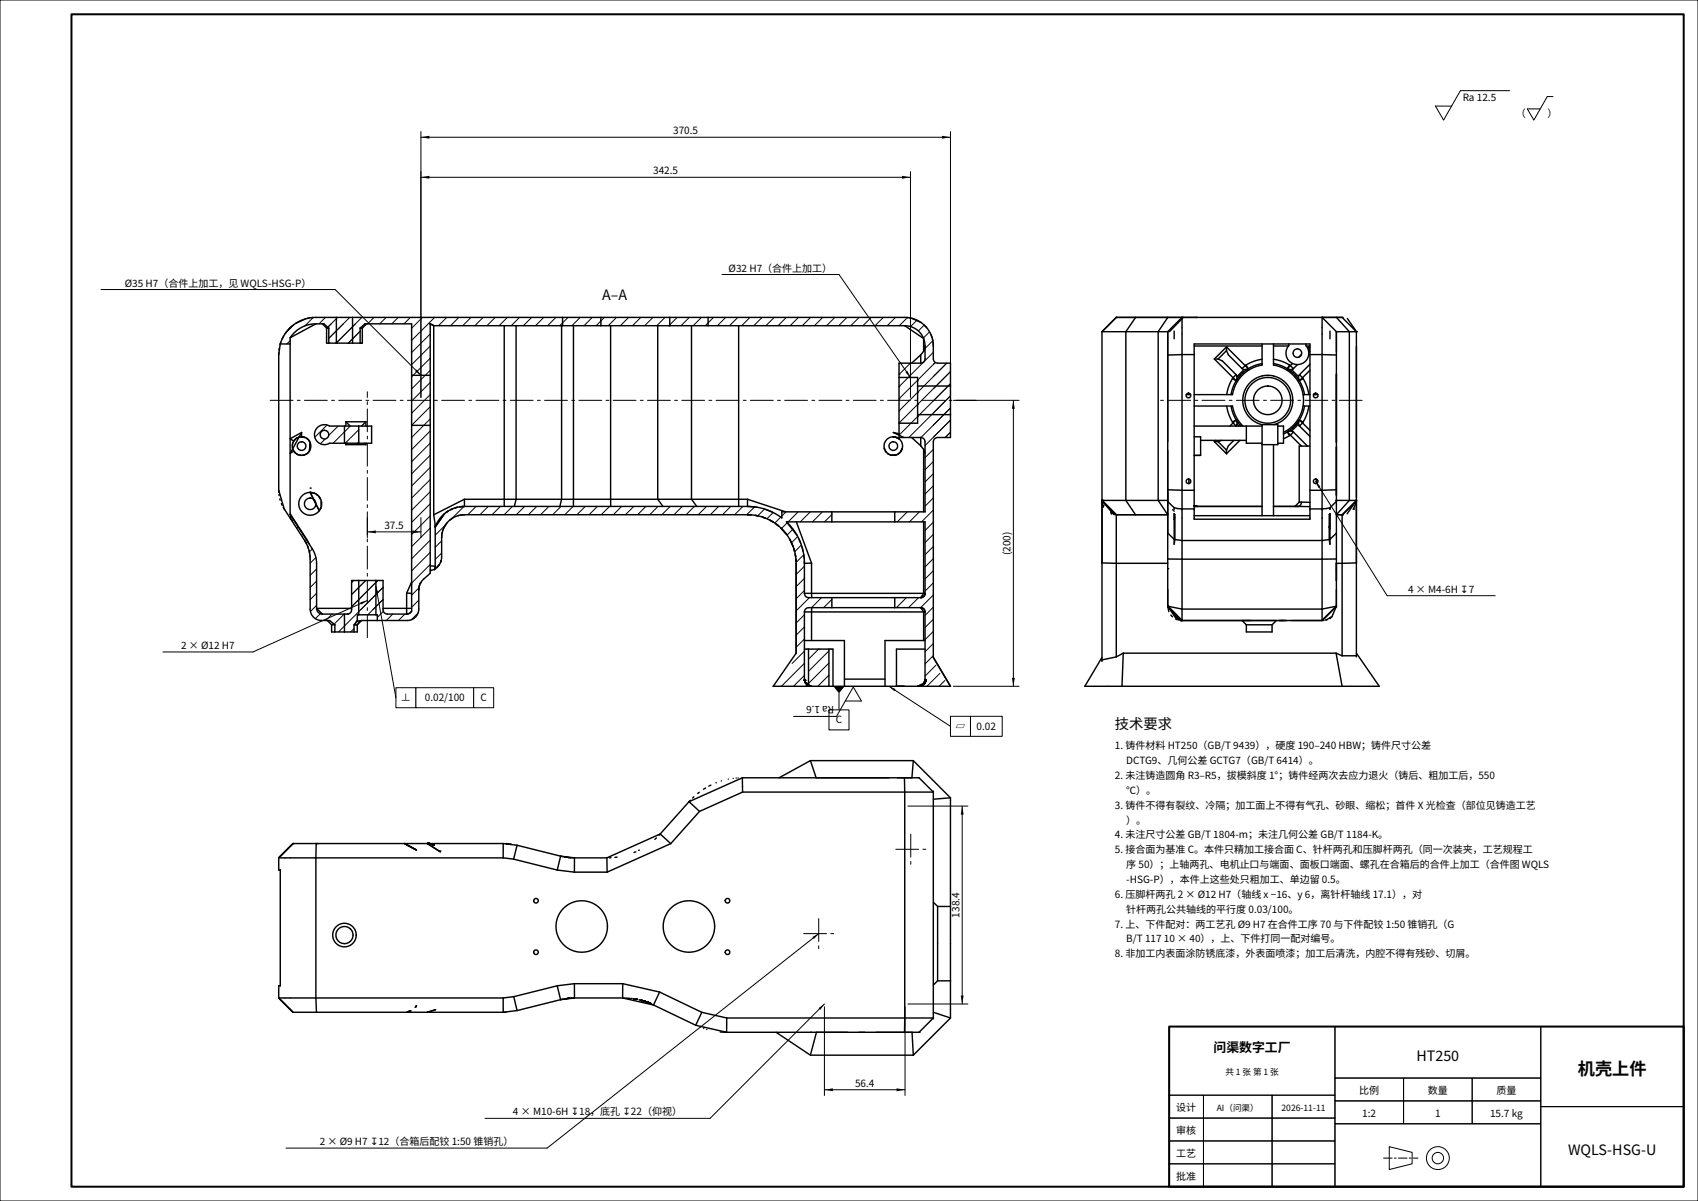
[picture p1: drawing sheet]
<svg xmlns="http://www.w3.org/2000/svg" width="594mm" height="420mm" viewBox="0 0 594 420" stroke-linecap="round" stroke-linejoin="round" font-family="sans-serif">
<path d="M0 0h594v420h-594z" fill="#fff" stroke="#000" stroke-width=".35"/>
<path d="M25 5h564v410h-564zM409 359h180v56h-180z" fill="none" stroke="#000" stroke-width=".7"/>
<g fill="none" stroke="#000" stroke-width=".35">
<path d="M147.3 46v93M147.3 48h185.2M318.5 60v79M332.5 46v93M147.3 62h171.2M252.6 96h40.9M35.3 101.3h82M114.4 114.8h.1M117.6 120h.1M121.8 120h.1M126.1 120h.1M195.8 113.9h.1"/>
<path d="M211.4 111h.1M232.7 111h.1M234 113.9h.1M249.6 111h.1M314.5 131h.1M314.5 135.2h.1M314.5 139.5h.1M321 133h.1M321 137.2h.1M314.5 143.7h.1M314.5 147.9h.1M314.5 152.2h.1"/>
<path d="M321 141.4h.1M321 145.7h.1M333.5 140h23M354.5 140v100M128.5 181v7M128.5 186h18.8M147.3 181v7M123.7 203h.1M127.9 203h.1M128.7 215h.1M132.2 203h.1M57 228h31.5"/>
<path d="M282.1 227h.1M286.4 227h.1M290.6 227h.1M333.5 240h23M409 359h58v24h-58zM467 359h72v18h-72zM539 359h50v28h-50zM467 377h24v8h-24zM491 377h24v8h-24zM515 377h24v8h-24zM409 383h12v8h-12zM409 391h12v8h-12z"/>
<path d="M409 399h12v8h-12zM421 383h24v8h-24zM421 391h24v8h-24zM421 399h24v8h-24zM445 383h22v8h-22zM445 391h22v8h-22zM445 399h22v8h-22zM467 385h24v8h-24zM467 393h72v22h-72zM491 385h24v8h-24zM515 385h24v8h-24zM539 387h50v28h-50z"/>
<path d="M409 407h12v8h-12zM421 407h24v8h-24zM445 407h22v8h-22zM486 401l8 2v4l-8 2z"/>
<circle cx="503" cy="405" r="4"/>
<circle cx="503" cy="405" r="2"/>
</g>
<path d="M484 405h12" fill="none" stroke="#000" stroke-width=".35" stroke-dasharray="3 .8 .6 .8"/>
<g fill="#000" stroke="#000" stroke-width=".35">
<path d="M99.9 116.5l3.1-3.1zM106.7 114l2.9-3zM111.6 113.2l2.3-2.2zM115.9 113.2l-1 1zM114.9 114.2l2.8-2.8zM115 118.3l3.6-3.5zM115 118.3l2.7-2.6zM117.6 120l5.2-5.2zM117.7 111.4l.4-.4zM122.3 111l-4.6 4.7zM117.7 119.9l5.6-5.6zM120.1 113.2l-1.5 1.6z"/>
<path d="M121.8 120l1.5-1.5zM121.8 120l4.2-4.2zM124.3 113.2l-1.5 1.6zM126.6 111l-3.3 3.3zM123.3 118.5l2.7-2.7zM128.6 113.2l2.2-2.2zM135.1 111l-2.3 2.2zM139.3 111l-2.2 2.2zM141.3 113.2l2.3-2.2zM144 114.8l3.8-3.8zM144 119l8-8zM156.3 111l-2.9 2.9z"/>
<path d="M160.5 111l-2.9 2.9zM164.8 111l-2.9 2.9zM169 111l-2.9 2.9zM173.3 111l-2.9 2.9zM177.5 111l-2.9 2.9zM178.8 113.9l2.9-2.9zM183.1 113.9l2.9-2.9zM187.3 113.9l2.9-2.9zM191.6 113.9l2.9-2.9zM196.8 112.9l-1 1zM196.8 112.9l1.9-1.9zM203 111l-2.9 2.9z"/>
<path d="M207.2 111l-2.9 2.9zM210.2 112.2l-1.7 1.7zM210.2 112.2l1.2-1.2zM212.8 113.9l2.9-2.9zM217 113.9l2.9-2.9zM224.2 111l-2.9 2.9zM225.5 113.9l2.9-2.9zM232.7 111l-2.9 2.9zM234 113.9l.3-.3zM236.9 111l-2.6 2.6zM241.1 111l-2.9 2.9zM245.4 111l-2.9 2.9z"/>
<path d="M246.7 113.9l1-1zM249.6 111l-1.9 1.9zM253.9 111l-2.9 2.9zM258.1 111l-2.9 2.9zM259.5 113.9l2.9-2.9zM263.7 113.9l2.9-2.9zM270.8 111l-2.9 2.9zM275.1 111l-2.9 2.9zM279.3 111l-2.9 2.9zM283.6 111l-2.9 2.9zM287.8 111l-2.9 2.9zM292.1 111l-2.9 2.9z"/>
<path d="M296.3 111l-2.9 2.9zM297.6 113.9l2.9-2.9zM304.8 111l-2.9 2.9zM309 111l-2.9 2.9zM313.3 111l-2.9 2.9zM317.5 111l-2.9 2.9zM320.8 112l-2.3 2.2zM321.3 115.7l2-2zM323 118.2l2.2-2.2zM100.3 120.3l1.2-1.2zM144 131.8l.5-.6zM148.8 131.2l-4.8 4.8z"/>
<path d="M150.5 116.8l-6.5 6.5zM150.5 121l-6.5 6.5zM144.5 131.2l6-5.9zM117.3 101.3l30 29.9zM148.8 131.2l1.7-1.7zM314.5 135.2l3.2-3.2zM314.5 139.5l6.5-6.5zM314.5 131l4-4zM323.2 126.6l-5.5 5.4zM293.5 96l25 36zM321 137.2l2.2-2.2zM321 133l6.2-6.3z"/>
<path d="M323.2 126.6l3.3-3.4zM323.2 135l8-8zM326.3 119.2l-2.7 2.7zM326.5 127.5l.7-.8zM326.5 131.7l1.5-1.5zM326.5 135.9l1.5-1.5zM327.4 135l5.1-5.1zM331.2 127l-3.2 3.2zM332.5 129.9l-4.5 4.5zM328 138.7l4.5-4.5zM331.7 135l.8-.8zM110.1 152.9l4.3-4.3z"/>
<path d="M112.1 155.2l1.7-1.7zM115 152.3l3.3-3.3zM120.5 151l-4 4zM120.5 151l2-2zM125.5 150.3l-4.7 4.7zM125.5 154.5l-.5 .5zM150.5 133.8l-6.5 6.5zM144 144.5l6.5-6.5zM150.5 142.2l-6.5 6.5zM148.2 148.7l-4.2 4.3zM150.5 150.7l-6.5 6.5zM148.2 148.7l2.3-2.2z"/>
<path d="M314.5 152.2l4.2-4.2zM314.5 143.7l6.5-6.5zM314.5 147.9l6.5-6.5zM317.9 153l8-8zM318.7 148l2.3-2.3zM321 145.7l.7-.7zM327.4 135l-6.4 6.4zM331.7 135l-10 10zM322.2 153l8-8zM323.6 155.8l8.9-8.9zM325.9 145l6.6-6.6zM328 138.7l-1.5 1.5z"/>
<path d="M328 142.9l-1.5 1.5zM328 147.2l-1.5 1.5zM328 151.4l-1.5 1.5zM328 142.9l4.5-4.5zM328 147.2l4.5-4.5zM328 151.4l4.5-4.5zM330.2 145l2.3-2.3zM330.7 153l1.8-1.8zM150.5 155l-6.5 6.5zM150.5 159.2l-6.5 6.5zM150.5 163.5l-6.5 6.5zM150.5 167.7l-6.5 6.5z"/>
<path d="M150.5 171.9l-6.5 6.5zM163.7 180l2.9-2.9zM167.9 180l2.9-2.9zM172.1 180l2.9-2.9zM176.4 180l2.9-2.9zM180.6 180l2.9-2.9zM184.9 180l2.9-2.9zM189.1 180l2.9-2.9zM193.4 180l2.9-2.9zM197.6 180l2.9-2.9zM201.8 180l2.9-2.9zM206.1 180l2.9-2.9z"/>
<path d="M210.3 180l2.9-2.9zM214.6 180l2.9-2.9zM218.8 180l2.9-2.9zM223.1 180l2.9-2.9zM227.3 180l2.9-2.9zM231.5 180l2.9-2.9zM235.8 180l2.9-2.9zM240 180l2.9-2.9zM244.3 180l2.9-2.9zM248.5 180l2.9-2.9zM252.7 180l2.9-2.9zM257 180l2.9-2.9z"/>
<path d="M264 177.3l-2.8 2.7zM313 179.1l.1-.1zM326.5 157.2l-2.9 2.9zM326.5 161.4l-2.9 2.9zM326.5 165.6l-2.9 2.9zM326.5 169.9l-2.9 2.9zM326.5 174.1l-2.9 2.9zM102.6 181.7l-.5 .4zM103.8 184.7l.5-.5zM105.5 187.3l.4-.5zM107.1 189.9l.5-.5zM109.3 192l-1.1 1z"/>
<path d="M110.5 195l-2 2zM144 182.7l6.5-6.5zM144 186.9l6.5-6.5zM144 191.2l6.5-6.5zM150.5 188.9l-6.5 6.5zM150.5 193.2l-6.5 6.5zM152.2 187.2l3.6-3.6zM152.2 191.4l2.3-2.2zM154.5 193.4l-2.3 2.2zM155.6 179.6l-1.6 1.5zM158.1 181.3l4.2-4.2zM265.1 180.4l2.4-2.4z"/>
<path d="M268.3 181.4l2.2-2.2zM273.1 180.8l-2.1 2.1zM273.4 184.8l2-2zM273.5 180.5l1.5-1.5zM275.3 187.1l2.1-2.1zM279.2 179l-3.5 3.5zM276.9 189.8l2.2-2.2zM280.3 190.6l-2.3 2.3zM278.5 196.7l2.7-2.7zM279.9 182.5l3.5-3.5zM284.2 182.5l3.5-3.5zM288.4 182.5l2.6-2.6z"/>
<path d="M317.4 179l-3.5 3.5zM321.6 179l-3.5 3.5zM322.4 182.5l4.1-4.1zM326.5 182.6l-2.9 2.9zM323.6 189.8l2.9-2.9zM326.5 191.1l-2.9 2.9zM323.6 198.2l2.9-2.9zM110.8 199l-2.3 2.2zM108.5 205.5l2.3-2.3zM108.5 209.7l2.3-2.3zM108.6 213.8l2.2-2.1zM112.1 214.6l-1.8 1.8z"/>
<path d="M116.2 214.7l-2.3 2.3zM120.4 214.7l-3.3 3.4zM125.5 213.9l-5 5zM123 203.7l.7-.7zM123 207.9l4.9-4.9zM123 212.2l9.2-9.2zM125.5 205.4l-2.5 2.5zM125.5 209.7l-2.5 2.5zM125.5 205.4l2.4-2.4zM125.5 209.7l6-6zM125.5 213.9l6-6zM126.2 213.2l7.8-7.8z"/>
<path d="M88.5 228l40-18zM128.7 215l2.8-2.8zM130.4 213.2l3.6-3.5zM131.5 203.7l.7-.7zM134 205.4l-2.5 2.5zM134 209.7l-2.5 2.5zM134.1 213.8l-2.1 2.1zM137.4 214.7l-2.3 2.3zM141.6 214.7l-2.2 2.3zM143.9 216.7l2.3-2.3zM150.5 197.4l-6.5 6.5zM144 208.1l2.6-2.5z"/>
<path d="M144 212.4l2.5-2.5zM278.5 200.9l2.9-2.9zM278.5 205.2l2.9-2.9zM278.5 209.4l2.9-2.9zM278.5 213.6l4.6-4.6zM278.5 217.9l2.9-2.9zM287.4 209l-3.5 3.5zM288.1 212.5l2.9-2.9zM313.6 212.5l3.5-3.5zM321.3 209l-3.5 3.5zM322.1 212.5l4.4-4.4zM326.5 199.6l-2.9 2.9z"/>
<path d="M326.5 203.8l-2.9 2.9zM326.5 212.3l-2.9 2.9zM326.5 216.6l-2.9 2.9zM118.4 221l2.1-2.1zM122.7 221l1.2-1.2zM281.4 227.7l-4.3 4.3zM278.5 222.1l2.9-2.9zM281.4 223.5l-2.9 2.9zM282.8 230.5l3.6-3.5zM282.8 234.8l7.2-7.2zM282.8 239l7.2-7.1zM323.6 223.7l2.9-2.9z"/>
<path d="M323.6 227.9l2.9-2.9zM323.6 232.2l2.9-2.9zM323.6 236.4l3.8-3.8zM281.4 232l-8 8zM277.6 240l3.8-3.8zM282.4 239.5l-.6 .5zM286.1 240l3.9-3.9zM328.8 235.5l-4.5 4.5zM330.6 238l-2.1 2z"/>
</g>
<g fill="none" stroke="#000" stroke-width=".5">
<path d="M98.3 119.6l-.3 1M99.2 117.6l-.5 1M100.3 115.9l-.5 .7M101.5 118.1v61.9l7.7 11.8 1.2 2.6 .4 2.7v15.6M101.5 114.6a13 13 0 0 1 9-3.6h206a10 10 0 0 1 10 10M101.5 114.6l-2.1 2.6-1.4 3.1M101.5 114.6l-.7 .7M102.4 113.8l-.9 .8M107 111.5l-3.5 1.6M108.2 111.2l-.6 .1M109.5 111l-.6 .1M110.5 113.2a10.8 10.8 0 0 0-9 4.9"/>
<path d="M110.5 113.2h2.9l1.6 1.6M110.5 113.2l-9 4.9M112.7 113.2l1.6 1.6M114.3 114.8v5.2h12.5v-5.2M114.3 114.8h.7M115 114.8v5.2M117.7 111v9M123.3 111v9M126 114.8l1.6-1.6h16.4v100.5l-.7 .8-1.1 .2M126 114.8h.8M126 114.8v5.2M128.2 113.2l-1.4 1.6"/>
<path d="M150.3 113.2l1.4 .7M151.7 113.9l-1.2-.6v87.2l-2.3 2a5 5 0 0 0-1.7 3.8M151.7 113.9h164.8M151.7 113.9v66.1M176.4 113.9v63.2M180.5 113.9v60.7l-.6 2.5M196.5 113.9v60.7l-.6 2.5M196.8 111v2.9M200.6 113.9v63.2M210.2 111v2.9M213.6 113.9v63.2M230.1 113.9v60.7l1.8 2.5"/>
<path d="M234.3 111v2.9M241.9 113.9v60.7l1.9 2.5M247.7 111v2.9M258.4 113.9v63.2M316.5 113.9a7.1 7.1 0 0 1 7.1 7.1M316.5 113.9l6.6 4.5v4.5M317.2 111l.4 .1M318.1 111.1l.4 .1M319 111.3l3.2 1.5M323.2 113.6l1 1M325.7 117l.4 1M326.2 118.5l.1 .6"/>
<path d="M326.4 119.6l.1 1.4M385.5 116l5-5h79l5 5M385.5 116v115.3M385.5 116h23M397.3 111l-3.4 5v59l3.3 5M408.5 116v96M408.5 116l5-5v106M408.5 111l-3.3 5v59l3.3 5h-18M410.8 115.8v2.7M413.9 111l-4.8 5M465.3 115.8v2.7M467.5 116v96"/>
<path d="M467.5 116l-5-5v106M467.5 116h7M467.5 111l4.5 5v59l-4.5 5h2.1M471.3 111.3l3.2 4.7M474.5 116v113.7M97.5 124v47.5M97.5 123.3v.7M97.7 121.8l-.1 .7M98 120.3l-.5 3.7M98 120.3h3.5M144 131.2h6.5M314.5 132h6.5v16h-6.5"/>
<path d="M321 135h11.5M322.1 127h-7.6v26h7.6M322.1 124.1l-3.2 2.9M322.1 124.1v2.9M323.6 120.8v.2M323.6 121l-.1 4.9-.3 .7-1.1 .4M323.6 121.3l-.3 1.3-1.2 1.5M326.5 121v4.5l.4 1.1 1.1 .4h4.5v26l-4.9 .1-.7 .3-.4 1.1v75.4l6 10.1h-62M415 138h1.5M415.9 137.5v.5M416.4 137.8v.2M417.7 120.3h40.6v61.3h-40.6z"/>
<path d="M417.7 121h23.8M417.7 124l-9.2 .2M424.8 125.6h1.3M424.8 125.6l6.5 6.5M426.1 125.6l1.5 .6 4.8 4.8M429.1 121.3v1.3M429.1 122.6l.6 1.5 4.8 4.8M429.1 121.3l-4.3 4.3M429.1 121.3l6.5 6.6M429.1 122.6l-3 3M431.2 132.4l-1.2 2.4-.9 3.2M431.2 132.4l1.2 .8"/>
<path d="M431.3 132.1l-.1 .3M431.3 132.1l1.1 1.1M432.4 131l-1.1 1.1M432.4 131l.4 .7M432.4 133.2h.1M432.6 133h-.1M432.6 132.9v.1M432.6 132.9h.1M432.8 132.6l-.2 .3M432.8 131.7l-.2 1.2M432.8 132.5h.1M432.8 132.3h.1"/>
<path d="M432.8 131.9h.1M432.8 132h.1M434 131.1l-1.4 1.8M434.5 128.9l.7 .4M435.1 130.1l-.6 .5M435.2 129.3l-2.4 2.4M435.6 127.9l-1.1 1M435.6 127.9l1.1 1M435.9 127.7l-.3 .2M435.9 127.7l.8 1.2M436.3 129.2l-.6 .4M436.4 129.1l-1.2 .2"/>
<path d="M436.4 129.1h.1M436.5 129l-.1 .1M436.7 128.9h.1M441.5 120.3v7.4a12.5 12.5 0 0 0-10.3 10.3h-13.5M441.5 127.2a13 13 0 0 0-10.8 10.8M441.5 125.6l-3.2 .9-2.4 1.2M445.5 120.3v7.4a12.5 12.5 0 0 1 10.4 10.5 12.5 12.5 0 0 1-6.9 13M445.5 127.2a13 13 0 0 1 10.8 10.8M445.5 125.6l3.2 .9 2.4 1.2M445.5 121h5.2M450.3 128.9h.1M450.5 129l.1 .1"/>
<path d="M450.6 129.1h.1M450.6 129.1l1.8 1.4M450.6 129.1l.3 .2M450.6 129.1l1.2 .2M450.9 120.3v.6a4 4 0 0 0 .2 5.5 4 4 0 0 0 5.5 0 4 4 0 0 0 .3-5.5v-.6M451 129.3h.1M451.1 127.7l.3 .1M451.1 127.7l.3 .2M451.1 127.7l-.8 1.2M451.2 129.3h.1M451.4 127.9l-1.1 1M451.4 127.9l1.1 1"/>
<path d="M451.5 129.3h.1M451.6 129.3h.1M451.8 129.3l2.4 2.4M452.1 127.1l-.7 .8M452.5 128.9l-.7 .4M452.9 131l.5 .6M453.9 127.5l-1.4 1.4M453.9 132.2l.4 .6M454.2 131.7l.2 1.2M454.4 132.9h.1M454.4 133h.1M454.6 133.2h.1"/>
<path d="M454.6 131l1 1.1M454.6 131l-.4 .7M455.3 124l-1 .9M455.6 132.1l.2 .3M455.6 132.1l-1 1.1M455.8 138h2.5M455.8 132.4l1.2 2.4 .9 3.2M455.8 132.4l-1.2 .8M457 121h1.3M457.9 121.3v1.3M457.9 122.6l-.1 .6M457.9 121.3l-.4 .5"/>
<path d="M457.9 121.3l.4 .3M457.9 122.6l.4 .3M458.3 127.4l-3.7 3.6M458.3 129.5l-2.7 2.6M458.3 124l9.2 .1M459.5 138h1.5M459.6 137.8v.2M460.1 137.5v.5M102.3 156.4v.4M102.3 155.3v.4M102.5 157.1l.1 .3M103.2 153.7l-.2 .3"/>
<path d="M103.9 158.8l.5 .3M104 153.1l-.4 .3M104.8 152.8l-.4 .1M104.9 159.2h.5M105.5 151.2l-4 2.2 1.3 .8-.4 .7M105.5 152.7l1.3 .3M105.5 151.2l-4 7.4 1.3-.8 .6 .7M105.5 152.7l-.3 .1M105.5 151.2v1.5M105.8 159.2h.1M106.5 159.1l-.3 .1M107.3 153.3l.4 .3"/>
<path d="M107.4 158.7l-.4 .2M108 158l-.3 .4M108 154l.3 .3M108.5 154.7l-.2 3M111 149.6l1.1-.8 1.3-.3 1.9 .5h14.7v6h-14.7a3.5 3.5 0 0 1-4.5-.8 3.5 3.5 0 0 1 .2-4.6zM120.5 149v6M121 147.5l1.5 1.5M121 147.5h7M121 155.5h7M121 147.5v1.5M121 155v.5M121.5 155l-.5 .5"/>
<path d="M125.5 149v6M127.5 155l.5 .5M128 147.5l-1.5 1.5M128 147.5v1.5M128 155v.5M144 148.7h6.5M309.3 156.8l.2 .4M309.7 157.7l.3 .4M310.5 158.6l.3 .2M311.3 159l.4 .2M313.2 152.8l1.4 .7M313.7 159l-1.6 .2"/>
<path d="M314.5 151.7l-2-.5 3.7 1.8M314.6 158.5l-.4 .3M315.7 156.8l-.7 1.3M318.9 153l3.2 2.9M321 145h11.5M322.1 153l1.1 .4 .4 1.1v24.5h-50.1v2.1a19.9 19.9 0 0 0-12-4M322.1 155.9l1.2 1.5 .3 1.3M322.1 153v2.9M323.1 157.1v21.9M417.7 142h13.5l1.2 3.8 2.4 3.2M417.7 152.7h2.3v6.6h-2.3M417.7 149h23.8"/>
<path d="M420 154h16M424.8 154.4h1.3M424.8 154.4l4.3 4.3M425.3 154l-.5 .4M426.1 154.4l3 3M427.3 154l-1.2 .4M429.1 157.4v1.3M429.1 142l.9 3.2 1.2 2.4M430.7 142l1.3 4 2.1 3M431.2 147.6l.1 .3M431.3 147.9l1.1 1.1M431.3 147.9l-1 1.1"/>
<path d="M431.6 154l-1.9 1.9-.6 1.5M432.4 149h.1M432.4 146.8h.1M432.4 146.8l-1.2 .8M432.4 146.8l-1.1 1.1M432.5 147h.1M432.6 147v.1M432.6 147.1h.1M432.6 147.1l.2 1.2M432.7 147.2l.4 .6M432.8 148.3l-.4 .7M432.8 148.3l.5 .7"/>
<path d="M433.6 148.4l.5 .6M433.7 154l-4.6 4.7M436 149v6h5.5M441.5 148.5h5.5v7h-5.5M441.5 148.5v31.8M445.5 155.5v24.8M445.6 148.5a8.8 8.8 0 0 0 5.1-13.5 8.8 8.8 0 0 0-14.4 .1 8.8 8.8 0 0 0 5.2 13.4M447 149h2v6h-2M450.3 151.1l.8 1.2M450.3 151.1l1.1 1.1M450.3 151.1h.1M450.6 150.9l-.1 .1"/>
<path d="M450.6 150.9h.1M451.1 152.3l-2.1 1.1M451.3 150.4l-.6 .4M451.4 152.2l-.3 .1M451.4 152.2l3.9 3.8M451.8 150.7l.7 .4M451.8 150.7l-1.2 .2M452.5 151.1l4.9 4.9M452.5 151.1l-1.1 1.1M452.5 149.4l-.6 .5M454.2 148h.1M454.2 148.1h.1"/>
<path d="M454.2 147.7h.1M454.2 148.3l.4 .7M454.2 147.5h.1M454.2 148.3l-2.4 2.4M454.4 147.1l-1.4 1.8M454.4 147.1l-.2 .3M454.4 147.1l-.2 1.2M454.4 147.1h.1M454.6 146.8l1 1.1M454.6 146.8h.1M454.6 146.8l1.2 .8M454.6 149l3.7 3.6"/>
<path d="M455.6 147.9l-1 1.1M455.6 147.9l2.7 2.6M455.8 142h2.5M455.8 147.6l-.2 .3M456.3 142a13 13 0 0 1-7.3 9.8M457.9 142l-.9 3.2-1.2 2.4M458.3 156h-3.8v19.6M97.5 171.5l1.9 6.5M97.5 171.5v.6M97.6 172.9v.4M97.9 174.5l.1 .4M98.4 176.1l.3 .6"/>
<path d="M99.1 177.4l.3 .6M99.4 178l7.2 11M101.5 179.7l6.7 10.6M108.5 172.2l1.6 .3M108.5 172.2l3.2 6.4M110.7 172.8l.5 .4M111.5 173.6l.6 .9M112.3 177.5l-.3 .6M112.4 175.4v1.6M156.7 178.8l-.6 .4M158.3 177.9l-.7 .4M160 177.4l-.8 .2"/>
<path d="M162.4 174.6l-10.7 5.4M162.4 174.6l.1 2.5M162.5 180a8 8 0 0 0-8 8M162.5 177.1a10.9 10.9 0 0 0-10.3 7.2l3.3-4.7M162.5 180l-1.5 .1M162.5 177.1h99M162.5 180h99M162.5 177.1l-1.7 .1M261.5 180a17 17 0 0 1 17 17v31.4M261.5 180l1.3 .1M261.5 177.1l3.4 .3M261.5 174.6h-99.1"/>
<path d="M261.5 174.6l13.3 4.4M261.5 174.6v2.5M267.5 178l2.6 1.1M291 179v3.5M313 179v3.5M385.5 175l4.6 5M385.5 175l5 5M385.5 175h23M385.5 175l4.2 4.9M385.5 175l.5 2.1M385.5 175l.1 1M386 177.2h.1"/>
<path d="M388.5 179l.3 .7M388.8 179.7h.1M390.5 180v49.7M408.5 171.3l9.2 .2M408.5 175.4l2.3 2.2M410.2 178.2l.6 .6M410.8 179.7l.2 .3v8.7l-.2 1.6zM410.8 177.6v.5M410.8 177.6l2.7 .4h4.2M415.9 167.5v1.6M416.4 167.8v1M417.7 177.1h23.8"/>
<path d="M417.7 176.8l1.2 .3M417.7 177l.6 .1M417.7 176.8l1 .3M445.5 177.1h8.6M454.1 177.1l4.2 .1M454.5 175.6h.8M454.5 175.6l-1.5 1.5M455.3 175.6l-.3 1-.9 .5M455.3 175.6l3 .1M460.5 167.5v1.6M465.3 177.5v.6M465.3 179.7v10.6l-.3-1.6v-8.7z"/>
<path d="M465.3 177.5l-2.8 .5h-4.2M467.5 175.4l-2.2 2.1M467.5 171.3l-9.2 .2M467.5 175h7M474.4 176v.2M474.4 175.8l-1 2.3M474.5 175.3l-4.8 4.7M474.5 175.1v.1M474.5 175l-5 5v49.3M474.5 175l-3.2 4.7M474.5 175v.5M474.5 174.9l-.1 .9"/>
<path d="M474.5 175l-.1 .8M101.8 180.3v1.3M106.6 189l1.2 2.6 .6 2.8 .1 18.6a4 4 0 0 0 4 4h2.8l1.8 1.5M106.6 189l.6 1.2M107.6 190.9l.3 .8M108.1 192.6l.2 .9M108.4 194.2l.1 .7M150.5 197.9l1.7 .1M150.5 199.2l.3 .3M150.8 199.5l-.3 .2M151.7 180l.5 3.5v14.5M152 199.2h.1"/>
<path d="M152 199.1l-1.2 .4M152.2 198.7l-.1 .3M152.2 198.2v.2M152.2 198l-.2 1.2M152.8 198.5l-.8 .7M153.7 197.4l-.9 1.1M154.3 196l-.2 .6M154.5 188v6.7a5 5 0 0 1-1.7 3.8M154.5 187.2v.8M154.7 186.2l-.1 .5M155 185.2l-.2 .5M156.4 182.9l-1.2 1.9"/>
<path d="M158.4 181.2l-1.1 .7M160.6 180.2l-.4 .1M264.3 180.2l1 .2M266.8 180.8l.9 .4M269.2 181.9l1.2 .6M271.5 183.3l.9 .6M273.1 184.5l2.1 2.4M275.1 182.5a19.9 19.9 0 0 1 6.3 14.5M275.1 182.5h48.5v25M275.1 182.5l3.7 4.7M276.3 188.6l1.2 2.6M277.7 191.9l.3 .9"/>
<path d="M278.2 193.8l.1 .9M278.4 195.6l.1 .7M278.6 182.5l5.3 14.4M279.5 188.5l.6 1.4M280.6 191.4l.3 1.4M281.2 194.1l.1 1.1M281.4 196.1v.9M281.4 197v10.5M283.9 196.9l.1 12.1M283.9 196.9l-2.5 .1M323.1 182.5v25l-1 1.5M385.5 196.9l23 .1"/>
<path d="M408.5 195.5h59M408.5 186.4l2.3 2.2M411 188.7l2.5 .3h49l2.5-.3M411 180.9l-.2 .8M417.7 180.3h40.6M465 184.3l.1 .2M465 184.3v.1M465 184h.3M465 184.4l.3 .6M465.2 184.6v.2M467.5 186.5l-2.2 2.1M474.5 196.9l-7 .1"/>
<path d="M110.8 212.7l.1 .9 .6 .7 1.2 .4M110.8 212.7l1.9 2M110.8 212.7h12.2M112.7 214.7h8.8l1.1-.4 .4-1.1v-10.2h11v10.2l.2 .8 .6 .5 .7 .2h6.7M114.5 217l1.5 1.5M116 218.5v2.5h9v-2.5M116 218.5h1.1M117.1 218.5v2.5M120.5 214.7v6.3M123.9 218.5h1.1M123.9 218.5v2.5M125 217.1l-.6 .6-.1 .8"/>
<path d="M125 217.1h.8M125 217.1l-1.1 1.4M125.5 203v12M125.8 217.1l-.8 1.4M126.5 217l-.7 .1M126.5 217l-1.5 1.5M131.5 203v12M132 217v-2h-7v2.1M134 212.7h10M142.3 207.4l-.1 7.3M142.3 207.4l1.7 .1M143.8 204l-1.5 3.4"/>
<path d="M143.8 204l.2 .2M144 203.8l-.2 .2M146.5 206.3v6.7a4 4 0 0 1-4 4h-16M146.5 205.6v.7M146.8 204.7l-.2 .4M147.2 203.8l-.2 .4M147.2 203.8h.1M281.4 207.5l.4 1.1 1.1 .4h39.2M281.4 214v23.5M281.4 207.5h42.2M281.4 214h42.2M284 212.5l-.1 11.5"/>
<path d="M291 209v3.5M313 209v3.5M322.1 212.5h-39.2l-1.1 .4-.4 1.1M322.1 212.5l1.1 .4 .4 1.1M322.1 212.5l1 1.5v10M322.3 209h-.1M322.4 209h-.3M323.3 208.4l-.9 .6M323.6 207.5l-.4 1.1-1.1 .4M323.6 214v23.5M323.6 207.5l-.2 .8M408.5 212l5 1h49l5-1"/>
<path d="M408.5 212l3.1 4.6M408.5 212l5 5M408.5 212l3.8 4.9M408.5 212l4.3 5M408.5 212l.4 1.9M408.5 212l4.9 5M409.6 215.1l.5 .6M411.3 216.5l.5 .2M413.1 217h.1M413.2 217h.1M413.3 217h.1M413.5 217h49"/>
<path d="M434.5 217l1.5 1.5M436 218.5v2.5h9v-2.5M436 218.5h9M446.5 217l-1.5 1.5M463.2 217h-.3M463.8 216.8h.1M465.1 216.3h.1M465.7 215.9l-.6 .3M465.9 215.7l-2 1.1M465.9 215.7h.1M467.5 212l-5 5M467.5 212v.4"/>
<path d="M467.5 212l-1.5 3.6M270.6 239.9l-.1 .1M278.5 228.4l-8 11.6M278.5 228.4v.2M281.4 237.5l.3 1.2 1.1 1.1M281.4 227h10v13M281.4 224h14v16M281.4 237.5v.3M281.4 237.7h.1M281.4 237.7l.1 .3M281.4 237.9h.1M281.5 238.1l.2 .5"/>
<path d="M281.5 238.3h.1M281.5 238.3l.3 .5M281.8 238.8l.9 .9M281.8 238.9h.1M282 239.1l.1 .2M282.5 239.6h.1M282.6 239.6h.1M282.7 239.7h.1M282.8 239.8h.1M282.8 239.8l1.1 .2M282.8 227v12.8M282.9 239.8h.1"/>
<path d="M283 239.8h.1M283.3 239.9h.1M283.5 240h.1M290 227v13M295.4 237.5h14.2M321.2 240h-.1M321.7 239.9h.1M321.8 239.9h.1M321.9 239.9h.1M322 239.8h.1M322.1 239.8h-.1M322.2 239.7h.1"/>
<path d="M322.4 239.6h.1M322.6 239.5l-.2 .1M322.9 239.3h.1M322.9 239.2h.1M323 239.1l-1.9 .9M323.1 238.9v.1M323.3 238.7l-.1 .2M323.3 238.7h.1M323.4 238.6h.1M323.4 238.5v.1M323.4 238.5h.1M323.5 238.3h.1"/>
<path d="M323.5 238.1v.1M323.5 238.1h.1M323.5 238h.1M323.6 238h-.1M323.6 238l-.1 .2M323.6 237.9h.1M323.6 237.8h.1M323.6 237.5a2.5 2.5 0 0 1-2.5 2.5M323.6 227h-10v13M323.6 224h-14v16M323.6 237.5v.2M390.5 229.7l-5 1.1"/>
<path d="M392.9 228.4l-2.4 1.3M392.9 228.4h74.5M392.9 228.4l-.4 11.6M467.4 228.4l2.1 .9M467.4 228.4l2.1 11.6M469.5 229.3h5M474.5 228.4l8 11.6h-103l6-10.1M241.5 279.9l-.5 .4M242.7 278.7l-.4 .4M244.6 277.1l-.5 .4M246.8 275.6l-.7 .4M248.7 274.6l-.7 .3"/>
<path d="M250.6 273.7l-.1 .1M252.4 273.1h-.1M254.8 272.5h.1M256.5 272.2h.1M257.5 272.1h.1M258.2 272h.1M259.7 272h61.8l5 5M259.7 272l-18.7 8.3M259.7 272l.1 5M259.8 277h66.7M259.8 277l-15.1 6.8M283.5 266l-11 6"/>
<path d="M283.5 266h36M283.5 266l2 6M316.4 272v89M319.5 266l13 13M319.5 266l-.5 6M326.5 276.7v.3M326.5 277v79M332.5 279v77M332.5 279l-6 .5M110.6 295l-.1 54 .2 5M141.5 295l4.2 2.2M149.5 295l4.5 2.9"/>
<path d="M149.6 295h.1M150 295l.4 .1M150.5 295.1h.1M151.4 295.4h.1M176 295l4.9 .6M176 295h-73.5l-5 5M176 295v5M177.1 295h.1M177.2 295h.1M177.2 295l1.7 .2M180.9 295.6l15.2 3.8M180.9 295.6l-1.2 4.8"/>
<path d="M196.1 299.4l4.9 .6M196.1 299.4l1 .2M196.1 299.4l-1.2 4.9M198.7 299.9h.2M199 299.9h.1M199.1 299.9h.2M199.4 299.9l1.6 .1M213.7 300h-.5M215.9 299.7l-.8 .1M222.4 297.9l-.6 .2M223.6 297.3l-.2 .1M229.6 293l-.5 .5"/>
<path d="M231 291.6l-18.7 8.4M231 291.6l-.5 .5M231 291.6l3.6 3.4M234.6 295l-22.2 10M241 280.3l-10 11.3M241 280.3l3.7 3.5M244.7 283.8l-10.1 11.2M97.5 300v4.3h.5v40.4h-.5v4.3M97.5 300h78.5M176 300l3.7 .4M179.7 300.4l15.2 3.9M194.9 304.3l6 .7"/>
<path d="M201 300h11.3M201 300l-.1 5M212.3 300l.1 5M212.4 305h-11.5M326.5 315.5l1.5 1.5M328 317v26M328 317h4.5M97.5 349l5 5h73.5M97.5 349h78.5M143.7 353.5l-1.2 .4M145.7 351.7l-.4 .5M150.3 353.9l-.6 .1"/>
<path d="M152.4 353.1l-2.9 .9M176 349v5M177 354h-1M179.7 348.5l-3.7 .5M179.7 348.5l1.2 4.9M180.9 353.4l-4.9 .6M194.9 344.7l-15.2 3.8M194.9 344.7l1.2 4.9M196.1 349.6l-15.2 3.8M197.4 349.3l-1.3 .3M198.1 349.2h.1M198.6 349.1l-.1 .1"/>
<path d="M199.7 349l-.5 .1M200.9 344l-6 .7M200.9 344h16.9M200.9 344l.1 5M201 349l-4.9 .6M201 349h16.8M201 349h-1M217.8 349l10.8 2.5M217.8 349l2.6 .1M217.8 344l12.9 2.9M217.8 344v5M224.3 349.8h.1"/>
<path d="M225.8 350.3h.1M226.3 350.5h.1M227.4 350.9l1.2 .6M228.6 351.5l14.8 7M230.7 346.9l14.8 7.1M230.7 346.9l-2.1 4.6M243.4 358.5l10.8 2.5M245 359.3h.1M245.5 354l8.7 2M245.5 354l-2.1 4.5M246.2 359.7h.1M254.2 356h72.3"/>
<path d="M254.2 356v5M326.5 356l-5 5h-67.3M326.5 356v.3M326.5 354l6 2M328 343l-1.5 1.5M328 343h4.5M332.5 356l-13 13M247.2 360h.1M252 360.9l2.2 .1M271.5 361l12 8M283.5 369h36M285.6 361l-2.1 8"/>
<path d="M319.1 361l.4 8"/>
<circle cx="415.8" cy="138.3" r=".83"/>
<circle cx="443.5" cy="140" r="8"/>
<circle cx="443.5" cy="140" r="5"/>
<circle cx="453.9" cy="123.5" r="1.5"/>
<circle cx="460.3" cy="138.3" r=".83"/>
<circle cx="105.5" cy="156" r="3.2"/>
<circle cx="105.5" cy="156" r="1.52"/>
<circle cx="113.5" cy="152" r="1.53"/>
<circle cx="312.5" cy="156" r="3.2"/>
<circle cx="312.5" cy="156" r="1.52"/>
<circle cx="108.5" cy="176.2" r="4"/>
<circle cx="108.5" cy="176.2" r="2.02"/>
<circle cx="415.8" cy="168.3" r=".83"/>
<circle cx="460.3" cy="168.3" r=".83"/>
<circle cx="187.5" cy="315" r=".83"/>
<circle cx="254.5" cy="315" r=".83"/>
<circle cx="120.5" cy="327" r="3"/>
<circle cx="120.5" cy="327" r="4.1"/>
<circle cx="187.5" cy="333" r=".83"/>
<circle cx="203.5" cy="324" r="9"/>
<circle cx="241" cy="324" r="9"/>
<circle cx="254.5" cy="333" r=".83"/>
</g>
<g fill="#000">
<path d="M147.3 48l2.9-.5v1zM329.5 47.5l3 .5-3 .5zM147.3 62l2.9-.5v1zM315.5 61.5l3 .5-3 .5zM145.2 129.8l.6-.6 1.5 2zM316.7 130.2l.7-.5 1.1 2.3zM354.5 140l.5 3h-1zM128.5 186l3-.5v1zM144.3 185.5l3 .5-3 .5zM126.1 210.6l2.4-.6-2.1 1.4zM354 237h1l-.5 3z"/>
<circle cx="390.5" cy="111" r=".25"/>
<circle cx="418.5" cy="111" r=".25"/>
<circle cx="462.5" cy="111" r=".25"/>
<circle cx="469.5" cy="111" r=".25"/>
<circle cx="474.5" cy="116" r=".25"/>
<circle cx="454.4" cy="132.9" r=".25"/>
<circle cx="312.5" cy="152.7" r=".25"/>
<circle cx="450.6" cy="150.9" r=".25"/>
<circle cx="108.5" cy="170.7" r=".25"/>
<circle cx="385.5" cy="175" r=".25"/>
<circle cx="385.8" cy="176.8" r=".25"/>
<circle cx="390.5" cy="180" r=".25"/>
<circle cx="469.5" cy="180" r=".25"/>
<circle cx="473.5" cy="178" r=".25"/>
<circle cx="408.5" cy="198.9" r=".25"/>
<circle cx="121.5" cy="214.7" r=".25"/>
<circle cx="408.5" cy="212" r=".25"/>
<circle cx="413.2" cy="217" r=".25"/>
<circle cx="413.3" cy="217" r=".25"/>
<circle cx="463.8" cy="216.8" r=".25"/>
<circle cx="465.1" cy="216.3" r=".25"/>
<circle cx="281.4" cy="237.9" r=".25"/>
<circle cx="281.8" cy="238.8" r=".25"/>
<circle cx="281.8" cy="238.9" r=".25"/>
<circle cx="282.1" cy="239.3" r=".25"/>
<circle cx="282.2" cy="239.3" r=".25"/>
<circle cx="282.2" cy="239.4" r=".25"/>
<circle cx="282.5" cy="239.5" r=".25"/>
<circle cx="282.5" cy="239.6" r=".25"/>
<circle cx="282.6" cy="239.6" r=".25"/>
<circle cx="282.7" cy="239.7" r=".25"/>
<circle cx="282.9" cy="239.8" r=".25"/>
<circle cx="283" cy="239.8" r=".25"/>
<circle cx="283.1" cy="239.9" r=".25"/>
<circle cx="283.3" cy="239.9" r=".25"/>
<circle cx="283.5" cy="240" r=".25"/>
<circle cx="321.2" cy="240" r=".25"/>
<circle cx="321.7" cy="239.9" r=".25"/>
<circle cx="321.8" cy="239.9" r=".25"/>
<circle cx="322" cy="239.9" r=".25"/>
<circle cx="322" cy="239.8" r=".25"/>
<circle cx="322.1" cy="239.8" r=".25"/>
<circle cx="322.2" cy="239.8" r=".25"/>
<circle cx="322.4" cy="239.7" r=".25"/>
<circle cx="322.4" cy="239.6" r=".25"/>
<circle cx="322.5" cy="239.6" r=".25"/>
<circle cx="322.6" cy="239.5" r=".25"/>
<circle cx="322.8" cy="239.3" r=".25"/>
<circle cx="323" cy="239.1" r=".25"/>
<circle cx="323.1" cy="239.1" r=".25"/>
<circle cx="323.1" cy="239" r=".25"/>
<circle cx="323.1" cy="238.9" r=".25"/>
<circle cx="323.2" cy="238.9" r=".25"/>
<circle cx="323.3" cy="238.7" r=".25"/>
<circle cx="323.3" cy="238.6" r=".25"/>
<circle cx="323.4" cy="238.4" r=".25"/>
<circle cx="323.5" cy="238.3" r=".25"/>
<circle cx="323.5" cy="238.2" r=".25"/>
<circle cx="323.5" cy="238.1" r=".25"/>
<circle cx="323.5" cy="238" r=".25"/>
<circle cx="323.6" cy="238" r=".25"/>
<circle cx="323.6" cy="237.8" r=".25"/>
<circle cx="323.6" cy="237.7" r=".25"/>
<circle cx="102.5" cy="295" r=".25"/>
<circle cx="149.5" cy="295" r=".25"/>
<circle cx="149.6" cy="295" r=".25"/>
<circle cx="149.7" cy="295" r=".25"/>
<circle cx="149.8" cy="295" r=".25"/>
<circle cx="149.9" cy="295" r=".25"/>
<circle cx="150" cy="295" r=".25"/>
<circle cx="150.4" cy="295.1" r=".25"/>
<circle cx="150.5" cy="295.1" r=".25"/>
<circle cx="150.6" cy="295.1" r=".25"/>
<circle cx="151.4" cy="295.4" r=".25"/>
<circle cx="151.5" cy="295.4" r=".25"/>
<circle cx="151.6" cy="295.4" r=".25"/>
<circle cx="153.9" cy="297.6" r=".25"/>
<circle cx="177" cy="295" r=".25"/>
<circle cx="197.6" cy="299.7" r=".25"/>
<circle cx="197.9" cy="299.8" r=".25"/>
<circle cx="198.7" cy="299.9" r=".25"/>
<circle cx="199.3" cy="299.9" r=".25"/>
<circle cx="149.5" cy="354" r=".25"/>
<circle cx="149.6" cy="354" r=".25"/>
<circle cx="149.7" cy="354" r=".25"/>
<circle cx="149.9" cy="354" r=".25"/>
<circle cx="150.4" cy="353.9" r=".25"/>
<circle cx="197.7" cy="349.3" r=".25"/>
<circle cx="197.8" cy="349.3" r=".25"/>
<circle cx="198.4" cy="349.2" r=".25"/>
<circle cx="198.6" cy="349.1" r=".25"/>
<circle cx="198.9" cy="349.1" r=".25"/>
<circle cx="199" cy="349.1" r=".25"/>
<circle cx="199.7" cy="349" r=".25"/>
<circle cx="220.8" cy="349.2" r=".25"/>
<circle cx="221.6" cy="349.3" r=".25"/>
<circle cx="221.7" cy="349.3" r=".25"/>
<circle cx="222.4" cy="349.4" r=".25"/>
<circle cx="222.5" cy="349.4" r=".25"/>
<circle cx="222.5" cy="349.5" r=".25"/>
<circle cx="222.6" cy="349.5" r=".25"/>
<circle cx="223.5" cy="349.7" r=".25"/>
<circle cx="223.9" cy="349.7" r=".25"/>
<circle cx="224.2" cy="349.8" r=".25"/>
<circle cx="224.3" cy="349.8" r=".25"/>
<circle cx="224.3" cy="349.9" r=".25"/>
<circle cx="224.7" cy="350" r=".25"/>
<circle cx="224.8" cy="350" r=".25"/>
<circle cx="225.2" cy="350.1" r=".25"/>
<circle cx="225.3" cy="350.1" r=".25"/>
<circle cx="225.3" cy="350.2" r=".25"/>
<circle cx="225.4" cy="350.2" r=".25"/>
<circle cx="225.8" cy="350.3" r=".25"/>
<circle cx="225.9" cy="350.3" r=".25"/>
<circle cx="225.9" cy="350.4" r=".25"/>
<circle cx="226.3" cy="350.5" r=".25"/>
<circle cx="226.4" cy="350.5" r=".25"/>
<circle cx="226.5" cy="350.5" r=".25"/>
<circle cx="226.5" cy="350.6" r=".25"/>
<circle cx="226.9" cy="350.7" r=".25"/>
<circle cx="227" cy="350.7" r=".25"/>
<circle cx="227" cy="350.8" r=".25"/>
<circle cx="227.4" cy="350.9" r=".25"/>
<circle cx="283.5" cy="361" r=".25"/>
<circle cx="321.5" cy="361" r=".25"/>
</g>
<path d="M94.5 140h247M476.5 140h-71M128.5 223v-86" fill="none" stroke="#000" stroke-width=".35" stroke-dasharray="8 1.5 1 1.5"/>
<g fill="#fff" stroke="#000" stroke-width=".35">
<path d="M138.5 240.5h7v7h-7z"/>
<path d="M145.5 240.5h20.2v7h-20.2z"/>
<path d="M165.7 240.5h7v7h-7z"/>
</g>
<path d="M131.5 205l7 39z" fill="#000" stroke="#000" stroke-width=".35"/>
<path d="M131.5 205l.9 2.4-.9 .1zM291.7 240.2h3.6l-1.8 2.3z" fill="#000"/>
<path d="M293.5 242.5v5.7" fill="none" stroke="#000" stroke-width=".35"/>
<g fill="#fff" stroke="#000" stroke-width=".35">
<path d="M290 248.2h7v7h-7z"/>
<path d="M332.5 250.5h7v7h-7z"/>
<path d="M339.5 250.5h11.1v7h-11.1z"/>
</g>
<path d="M460.2 168.3l25.1 40zM311 240l21.5 14zM191.4 401.5l95-75zM288.4 351.1l-40 40z" fill="#000" stroke="#000" stroke-width=".35"/>
<path d="M460.2 168.3l1.7 1.9-.7 .4zM311 240l2.3 1-.5 .7zM336.6 281.9l.5 3h-1zM284.2 327.7l2.2-1.2-1.7 1.9zM286.4 352.5l2-1.4-1.4 2zM336.1 348.1h1l-.5 3zM288.4 381.1l3-.5v1zM313.6 380.6l3 .5-3 .5z" fill="#000"/>
<path d="M528.1 31.7h-17.2l-5.9 10.3-2.8-4.9h5.6M543.3 33.8h-2l-4.7 8.2-2.3-3.9h4.5M485.3 208.3h37.7M295.7 245.2h5.6l-2.8-5-5.9 10.3h-15M317.6 281.9h21M336.6 281.9v69.2M288.4 352.1v31M316.6 352.1v31M317.6 351.1h21M169.7 391.1h78.7M288.4 381.1h28.2M100 401.5h91.4" fill="none" stroke="#000" stroke-width=".35"/>
<path d="M313.3 297h10.5M318.6 291.8v10.5M281.2 326.5h10.4M286.4 321.2v10.6" fill="none" stroke="#000" stroke-width=".35" stroke-dasharray="8 1.5 1 1.5"/>
<text font-size="6" x="552" y="376">机壳上件</text>
<g font-size="5">
<text x="210.6" y="105">A–A</text>
<text x="390" y="255">技术要求</text>
<text x="495.5" y="371">HT250</text>
<text x="548.6" y="404">WQLS-HSG-U</text>
</g>
<text font-size="4.5" x="424.5" y="368">问渠数字工厂</text>
<g font-size="3.5">
<text x="511.7" y="35.4">Ra 12.5</text>
<text x="530.3" y="41">（</text>
<text x="541.3" y="41">）</text>
<text x="235.5" y="47">370.5</text>
<text x="228.5" y="61">342.5</text>
<text x="254.9" y="95">Ø32 H7（合件上加工）</text>
<text x="43.6" y="100.2">Ø35 H7（合件上加工，见 WQLS-HSG-P）</text>
<text x="134.5" y="185">37.5</text>
<text x="353.5" y="194.1" transform="rotate(-90 353.5 194.1)">(200)</text>
<text x="492.6" y="207.3">4 × M4-6H ↧7</text>
<text x="63.4" y="227">2 × Ø12 H7</text>
<text x="140.2" y="245.3">⊥</text>
<text x="148.6" y="245.3">0.02/100</text>
<text x="168.1" y="245.3">C</text>
<text x="291.8" y="246.9" transform="rotate(180 291.8 246.9)">Ra 1.6</text>
<text x="292.4" y="253">C</text>
<text x="334.3" y="255.3">▱</text>
<text x="341.7" y="255.3">0.02</text>
<text x="390" y="262">1. 铸件材料 HT250（GB/T 9439），硬度 190–240 HBW；铸件尺寸公差</text>
<text x="394" y="267.2">DCTG9、几何公差 GCTG7（GB/T 6414）。</text>
<text x="390" y="272.4">2. 未注铸造圆角 R3–R5，拔模斜度 1°；铸件经两次去应力退火（铸后、粗加工后，550</text>
<text x="394" y="277.6">℃）。</text>
<text x="390" y="282.8">3. 铸件不得有裂纹、冷隔；加工面上不得有气孔、砂眼、缩松；首件 X 光检查（部位见铸造工艺</text>
<text x="390" y="293.2">4. 未注尺寸公差 GB/T 1804-m；未注几何公差 GB/T 1184-K。</text>
<text x="394" y="288">）。</text>
<text x="390" y="298.4">5. 接合面为基准 C。本件只精加工接合面 C、针杆两孔和压脚杆两孔（同一次装夹，工艺规程工</text>
<text x="394" y="303.6">序 50）；上轴两孔、电机止口与端面、面板口端面、螺孔在合箱后的合件上加工（合件图 WQLS</text>
<text x="394" y="308.8">-HSG-P），本件上这些处只粗加工、单边留 0.5。</text>
<text x="390" y="314">6. 压脚杆两孔 2 × Ø12 H7（轴线 x −16、y 6，离针杆轴线 17.1），对</text>
<text x="335.6" y="320.9" transform="rotate(-90 335.6 320.9)">138.4</text>
<text x="394" y="319.2">针杆两孔公共轴线的平行度 0.03/100。</text>
<text x="390" y="324.4">7. 上、下件配对：两工艺孔 Ø9 H7 在合件工序 70 与下件配铰 1:50 锥销孔（G</text>
<text x="394" y="329.6">B/T 117 10 × 40），上、下件打同一配对编号。</text>
<text x="390" y="334.8">8. 非加工内表面涂防锈底漆，外表面喷漆；加工后清洗，内腔不得有残砂、切屑。</text>
<text x="299.1" y="380.1">56.4</text>
<text x="475.5" y="382.5">比例</text>
<text x="499.5" y="382.5">数量</text>
<text x="523.5" y="382.5">质量</text>
<text x="411.5" y="388.5">设计</text>
<text x="179.5" y="390.1">4 × M10-6H ↧18，底孔 ↧22（仰视）</text>
<text x="476.6" y="390.5">1:2</text>
<text x="502" y="390.5">1</text>
<text x="521.3" y="390.5">15.7 kg</text>
<text x="111.8" y="400.5">2 × Ø9 H7 ↧12（合箱后配铰 1:50 锥销孔）</text>
<text x="411.5" y="396.5">审核</text>
<text x="411.5" y="404.5">工艺</text>
<text x="411.5" y="412.5">批准</text>
</g>
<g font-size="3">
<text x="428.7" y="376">共 1 张 第 1 张</text>
<text x="425.7" y="388.5">AI（问渠）</text>
<text x="448.3" y="388.5">2026-11-11</text>
</g>
</svg>
